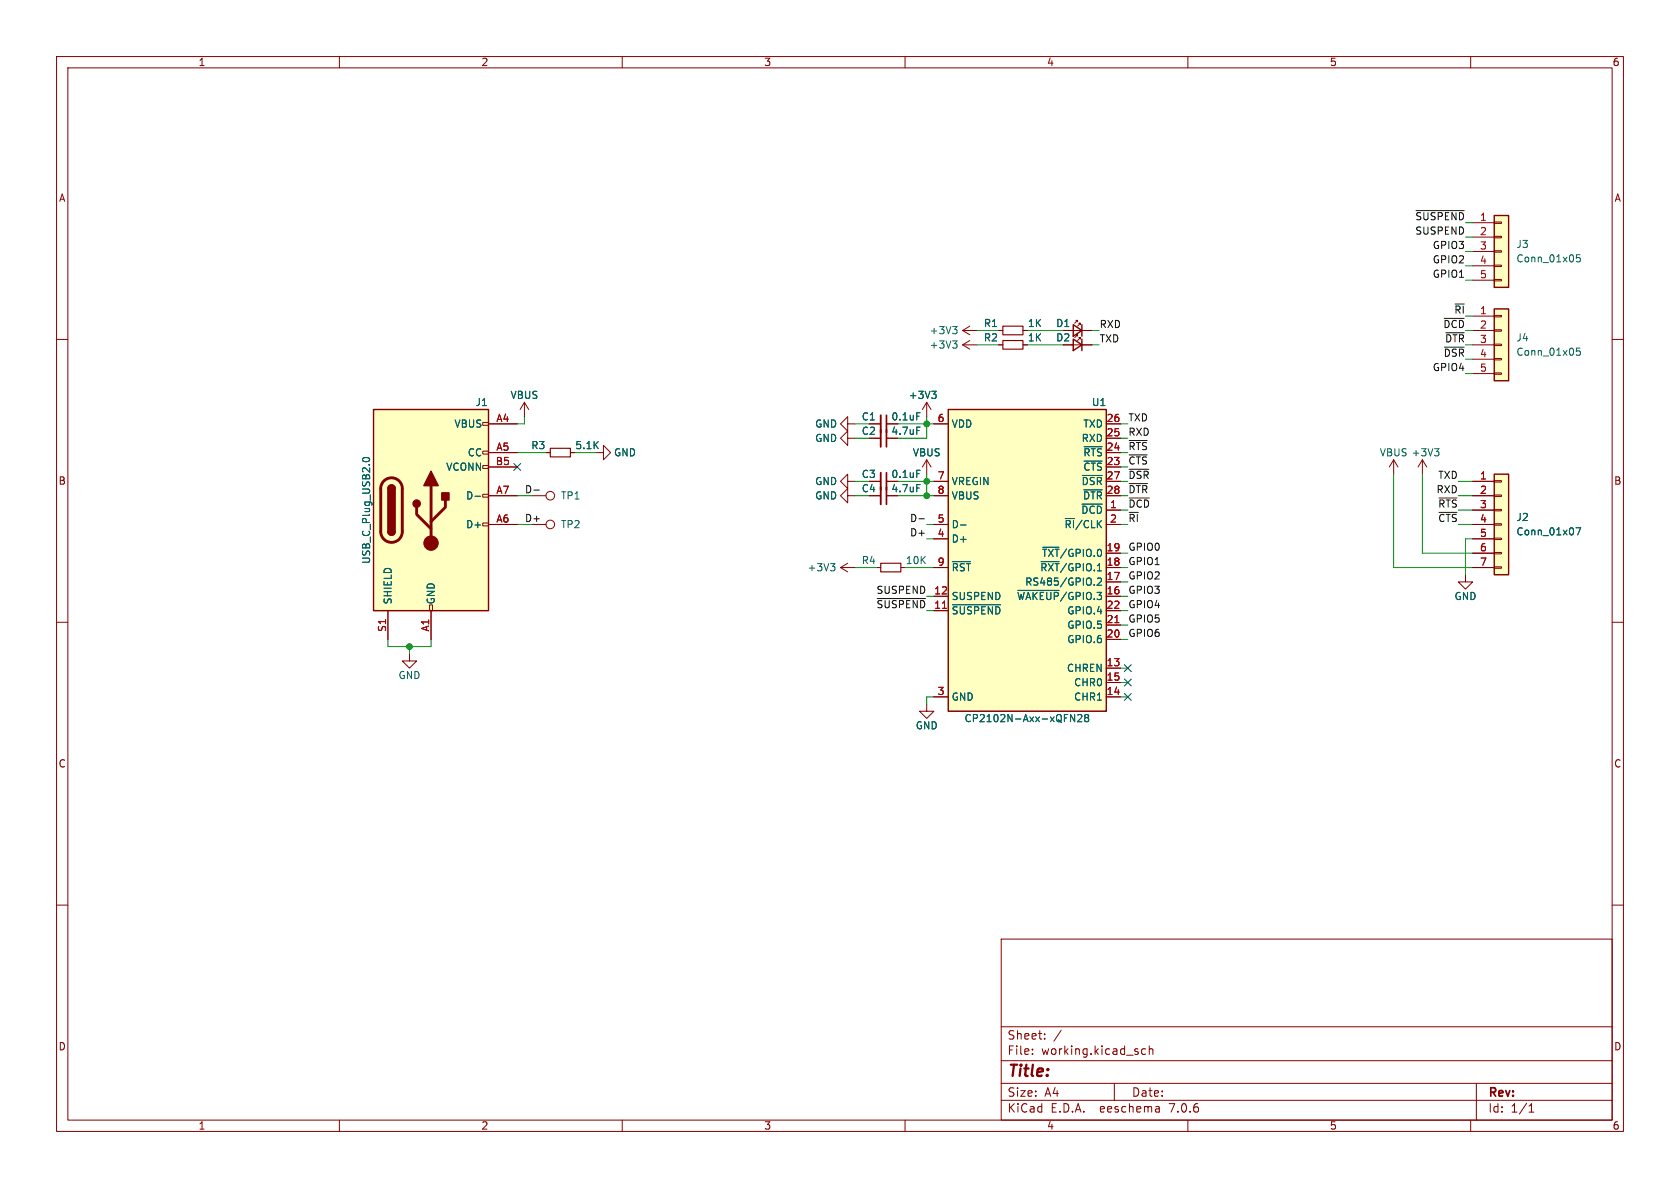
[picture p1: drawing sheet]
<svg xmlns="http://www.w3.org/2000/svg" width="297mm" height="210mm" viewBox="0 0 297 210" stroke-linecap="round" stroke-linejoin="round" font-family="sans-serif">
<g fill="none" stroke="#840000" stroke-width=".18">
<path d="M10 10h277v190h-277zM12 12h273v186h-273zM60 10v2M110 10v2M160 10v2M210 10v2M260 10v2M260.3 39.4h3.9M264.2 39.2h1.2v.3h-1.2zM10 60h2M170.2 58.4h2.5M170.2 58.4l1.2 .8"/>
<path d="M171.4 57.7l-1.2 .7M176.5 58.4h.8M180.8 58.4h.8M188 58.4h5M190.5 59.4v-.2h-.3h.3l-.5 .5M190.5 56.9v-.3h-.3h.3l-.5 .6M191 59.9v-.2h-.2h.2l-.5 .5M191 57.4v-.2h-.2h.2l-.5 .5M260.3 58.4h3.9M260.3 55.9h3.9M260.3 41.9h3.9M260.3 44.5h3.9"/>
<path d="M260.3 47h3.9M260.3 49.5h3.9M264.2 58.3h1.2v.2h-1.2zM264.2 55.8h1.2v.2h-1.2zM264.2 49.4h1.2v.3h-1.2zM264.2 46.9h1.2v.2h-1.2zM264.2 44.3h1.2v.3h-1.2zM264.2 41.8h1.2v.2h-1.2zM285 60h2M85.3 79.8h1.1v.5h-1.1zM85.3 74.7h1.1v.5h-1.1zM86.4 74.9h5"/>
<path d="M92.7 71.1l-.8 1.3M92.7 71.1v2.6M92.7 71.1l.8 1.3M149.9 74.9v-1.2l-1.3 1.2 1.3 1.3v-1.3h1.2M149.9 77.5v-1.3l-1.3 1.3 1.3 1.2v-1.2h1.2M153.7 77.5h2M153.7 74.9h2M156.7 77.5h2M156.7 74.9h2M163.8 71.1l.8 1.3M163.8 71.1v2.6M163.8 71.1l-.7 1.3"/>
<path d="M165.1 74.9h2.5M170.2 61h2.5M170.2 61l1.2 .7M171.4 60.2l-1.2 .8M176.5 61h.8M180.8 61h.8M188 61h5M195.6 77.5h2.5M195.6 74.9h2.5M260.3 61h3.9M260.3 63.5h3.9M260.3 66h3.9"/>
<path d="M264.2 65.9h1.2v.3h-1.2zM264.2 63.4h1.2v.2h-1.2zM264.2 60.8h1.2v.3h-1.2zM85.3 92.5h1.1v.5h-1.1zM85.3 87.4h1.1v.5h-1.1zM85.3 82.3h1.1v.5h-1.1zM86.4 80h5M86.4 92.7h5M86.4 87.6h5M86.4 82.6h5M94 92.7h2.5M94 87.6h2.5"/>
<path d="M96.5 80h.8M100.8 80h.8M105.4 80h1.3v-1.3l1.2 1.3-1.2 1.3v-1.3M149.9 87.6v-1.2l-1.3 1.2 1.3 1.3v-1.3h1.2M149.9 85.1v-1.3l-1.3 1.3 1.3 1.3v-1.3h1.2M149.9 99.6l-1.3 .7M153.7 87.6h2M153.7 85.1h2M156.7 87.6h2M156.7 85.1h2M163.8 81.3v2.5M163.8 81.3l-.7 1.3"/>
<path d="M163.8 81.3l.8 1.3M165.1 92.7h2.5M165.1 87.6h2.5M165.1 85.1h2.5M165.1 95.3h2.5M195.6 80h2.5M195.6 92.7h2.5M195.6 87.6h2.5M195.6 82.6h2.5M195.6 90.2h2.5M195.6 97.8h2.5M195.6 85.1h2.5"/>
<path d="M246.4 81.3l.7 1.3M246.4 81.3v2.5M246.4 81.3l-.8 1.3M251.5 81.3l-.8 1.3M251.5 81.3v2.5M251.5 81.3l.7 1.3M260.3 92.7h3.9M260.3 87.6h3.9M260.3 90.2h3.9M260.3 97.8h3.9M260.3 85.1h3.9M260.3 95.3h3.9"/>
<path d="M264.2 97.7h1.2v.2h-1.2zM264.2 95.1h1.2v.3h-1.2zM264.2 92.6h1.2v.2h-1.2zM264.2 90h1.2v.3h-1.2zM264.2 87.5h1.2v.3h-1.2zM264.2 85h1.2v.2h-1.2zM10 110h2M68.6 108v5M72.4 115.6v1.2h1.3l-1.3 1.3-1.3-1.3h1.3M75.9 106.9h.6v1.1h-.6zM76.2 108v5M148.6 100.3h2.5"/>
<path d="M148.6 100.3l1.3 .8M154.9 100.3h.8M159.3 100.3h.7M165.1 100.3h2.5M165.1 108h2.5M165.1 105.4h2.5M195.6 100.3h2.5M195.6 108h2.5M195.6 105.4h2.5M195.6 118.1h2.5M195.6 102.9h2.5M195.6 113h2.5"/>
<path d="M195.6 110.5h2.5M259.1 101.6v1.3h1.2l-1.2 1.2-1.3-1.2h1.3M260.3 100.3h3.9M264.2 100.2h1.2v.3h-1.2zM285 110h2M163.8 124.5v1.2h1.3l-1.3 1.3-1.2-1.3h1.2M165.1 123.2h2.5M195.6 123.2h2.5M195.6 120.7h2.5M10 160h2M285 160h2M177 166h108v32h-108z"/>
<path d="M60 198v2M110 198v2M160 198v2M177 194.5h108M177 191.5h108M177 187.5h108M177 181.5h108M182.5 186.3v.1M182.5 185.5v.1M184.7 183.6v.1M184.7 182.8v.1M187.6 182.1l-1.3 2"/>
<path d="M197 191.5v3M202.5 185.5l-.4-.1-.3 .3v.4l.2 .2h.5M203.2 185.5l.2-.1 .3 .1 .1 .9M203.2 184.9v1.5M204.9 195.7l.1 .9M205 196.5l-.2 .1M205 196h-.2M210 198v2M260 198v2M261 191.5v6.5M270.3 196.6h.9M270.3 195.5l.4-.4v1.5"/>
<circle cx="97.3" cy="87.6" r=".76"/>
<circle cx="97.3" cy="92.7" r=".76"/>
</g>
<g fill="none" stroke="#006464" stroke-width=".18">
<path d="M168.4 57.7h.8l-.4 .5M168.9 58.2l.3 .3v.3l-.3 .2M279.3 45h-.6v.6l.1-.1 .5 .1 .1 .2-.1 .4-.2 .1-.4-.1M162.1 75.5h.6M162.1 73h.6M164.7 69.2h.8l-.4 .4M165.3 69.6l.2 .3v.3l-.2 .2M168.4 60.3h.8l-.4 .5M168.9 60.8l.3 .2v.3l-.3 .2M191.7 79h3.1M253.6 79.3h.8l-.4 .5M254.2 79.8l.2 .2v.3l-.2 .3"/>
<path d="M279.3 61.5h-.6v.6l.1-.1 .5 .1 .1 .2-.1 .4-.2 .1-.4-.1M64.1 81.1a.75 .75 0 0 1 1.2 .2 .72 .72 0 0 1-1.2-.1zM84 87.7h.9M146.8 99.6h.8l-.4 .5M162.1 83.1h.6M162.1 85.7h.6M168.4 99.3h3.2M169.8 92.8h1M184 99.3h3.2M184.3 96.7h2.9M191.3 89.1h3.5M191.3 84h3.5"/>
<path d="M191.6 86.6h3.2M191.7 81.5h3.1M278.6 93.3h.9l-.6 1.3M147.4 100.1l.2 .3v.3l-.2 .2M168.4 106.9h8.5M179.9 104.4h7.3M193.5 103.3v.1M194 102.3l.5-.1 .2 .3-.8 .9h.8M189.3 126.3l.7 1.3v-1.3M190.5 126.4l.5-.1 .3 .4-.8 .9h.8M192 126.9l-.3-.3 .3-.3h.2l.3 .3-.3 .3M192 126.9l-.3 .2 .1 .4 .2 .1 .3-.1 .2-.2v-.2l-.3-.2"/>
<path d="M192 126.9h.2"/>
</g>
<path d="M177.3 57.7h3.5v1.5h-3.5zM97.3 79.2h3.5v1.6h-3.5zM177.3 60.2h3.5v1.5h-3.5zM155.7 99.6h3.6v1.5h-3.6z" fill="none" stroke="#840000" stroke-width=".2"/>
<path d="M155.7 73.4v5.6M155.7 83.6v5.6" fill="none" stroke="#840000" stroke-width=".33"/>
<path d="M156.7 73.4v5.6M156.7 83.6v5.6" fill="none" stroke="#840000" stroke-width=".3"/>
<path d="M264.2 38.1h2.5v12.7h-2.5zM189.7 59.9l1.6 1.1-1.6 1zM189.7 57.4l1.6 1-1.6 1zM191.3 57.4v2M191.3 59.9v2.1M264.2 54.6h2.5v12.7h-2.5zM66 72.4h20.4v35.6h-20.4zM167.6 72.4h28v53.3h-28zM68.6 94a.64 .64 0 0 0 .6 .6 .64 .64 0 0 0 .6-.6M68.6 86.4a.64 .64 0 0 1 .6-.7 .64 .64 0 0 1 .6 .7M264.2 83.8h2.5v17.8h-2.5z" fill="none" stroke="#840000" stroke-width=".25"/>
<g fill="#ffffc2" stroke="#ffffc2" stroke-width=".18">
<path d="M66 72.4h20.4v35.6h-20.4z"/>
<path d="M167.6 72.4h28v53.3h-28z"/>
<path d="M264.2 83.8h2.5v17.8h-2.5z"/>
<path d="M264.2 54.6h2.5v12.7h-2.5z"/>
<path d="M264.2 38.1h2.5v12.7h-2.5z"/>
</g>
<path d="M67.9 85a1.9 1.9 0 0 1 2-.4 1.9 1.9 0 0 1 1.2 1.8v7.6a1.91 1.91 0 0 1-1.9 1.9 1.91 1.91 0 0 1-1.9-1.9v-7.8l.2-.6zM73.7 89.7v1.2l2.5 2.6M76.2 85.9v10.1M78.7 88.4v1.3l-2.5 2.5" fill="none" stroke="#840000" stroke-width=".51"/>
<g fill="#840000" stroke="#840000" stroke-width=".25">
<path d="M68.6 94h1.2a.64 .64 0 0 1-.6 .6 .64 .64 0 0 1-.6-.6z"/>
<path d="M68.6 86.4h1.2v7.6h-1.2z"/>
<path d="M68.8 85.9a.64 .64 0 0 1 .7-.1 .64 .64 0 0 1 .3 .6h-1.2z"/>
<path d="M76.2 83.3l1.3 2.6h-2.6z"/>
<path d="M78.1 87.1h1.3v1.3h-1.3z"/>
<circle cx="73.7" cy="89" r=".63"/>
</g>
<circle cx="76.2" cy="96" r="1.27" fill="#840000" stroke="#840000" stroke-width=".18"/>
<path d="M166.6 107.5h.7M197.1 110.1h.7" fill="none" stroke="#a90000" stroke-width=".18"/>
<g fill="none" stroke="#0f0f0f" stroke-width=".18">
<path d="M250.3 37.2h8.6M255.3 56.3h3.6M255.6 58.8h3.3M199.6 77.9h3.2M255.4 61.4h3.5M94.4 86.6h1M162.5 91.7h.9M199.6 80.4h3.2M199.6 83h3.5M199.6 85.5h3.3M199.6 88h3.6M254.4 88h3.2"/>
<path d="M254.4 90.6h3.2M155.1 105.8h8.5"/>
</g>
<g fill="none" stroke="#009600" stroke-width=".18">
<path d="M172.7 58.4h3.8M181.6 58.4h6.4M193 58.4h1.3M259.1 41.9h1.2M259.1 44.5h1.2M259.1 47h1.2M259.1 49.5h1.2M92.7 73.7v1.2h-1.3M151.1 74.9h2.6M151.1 77.5h2.6M158.7 74.9h6.4M163.8 73.7v3.8h-5.1"/>
<path d="M172.7 61h3.8M181.6 61h6.4M193 61h1.3M198.1 74.9h1.3M198.1 77.5h1.3M259.1 66h1.2M91.4 92.7h2.6M91.4 87.6h2.6M91.4 80h5.1M101.6 80h3.8M151.1 85.1h2.6M151.1 87.6h2.6"/>
<path d="M158.7 85.1h6.4M158.7 87.6h6.4M163.8 95.3h1.3M163.8 92.7h1.3M163.8 83.8v3.8M198.1 92.7h1.3M198.1 85.1h1.3M198.1 87.6h1.3M198.1 80h1.3M198.1 97.8h1.3M198.1 82.6h1.3M198.1 90.2h1.3"/>
<path d="M246.4 83.8v16.5h13.9M251.5 83.8v14h8.8M257.8 85.1h2.5M257.8 87.6h2.5M260.3 95.3h-1.2v6.3M68.6 113v1.3h7.6v-1.3M72.4 114.3v1.3M151.1 100.3h3.8M160 100.3h5.1M163.8 105.4h1.3M198.1 105.4h1.3M198.1 100.3h1.3"/>
<path d="M198.1 102.9h1.3M198.1 108h1.3M198.1 110.5h1.3M198.1 113h1.3M198.1 118.1h1.3M165.1 123.2h-1.3v1.3M198.1 120.7h1.3M198.1 123.2h1.3"/>
</g>
<path d="M90.8 81.9l1.2 1.3M92 81.9l-1.2 1.3M198.8 117.5l1.2 1.2M200 117.5l-1.2 1.2M198.8 120l1.2 1.3M198.8 122.6l1.2 1.2M200 120l-1.2 1.3M200 122.6l-1.2 1.2" fill="none" stroke="#000084" stroke-width=".18"/>
<g fill="#009600" stroke="#009600" stroke-width=".18">
<circle cx="72.4" cy="114.3" r=".51"/>
<circle cx="163.8" cy="74.9" r=".51"/>
<circle cx="163.8" cy="87.6" r=".51"/>
<circle cx="163.8" cy="85.1" r=".51"/>
</g>
<text font-size="2.8" fill="#840000" x="178" y="190.9">Title:</text>
<g font-size="2.1" fill="#840000">
<text x="178" y="184">Sheet:</text>
<text x="178" y="186.7">File:</text>
<text x="184.1" y="186.7">working.kicad_sch</text>
<text x="178" y="196.9">KiCad</text>
<text x="178" y="194.1">Size:</text>
<text x="184.7" y="194.1">A4</text>
<text x="185.7" y="196.9">E.D.A.</text>
<text x="194.6" y="196.9">eeschema</text>
<text x="200" y="194.1">Date:</text>
<text x="207" y="196.9">7.0.6</text>
<text x="263" y="194.3">Rev:</text>
<text x="263" y="196.9">Id:</text>
<text x="267.1" y="196.9">1/1</text>
</g>
<g font-size="1.8" fill="#840000">
<text x="35" y="11.9">1</text>
<text x="85" y="11.9">2</text>
<text x="135" y="11.9">3</text>
<text x="185" y="11.9">4</text>
<text x="235" y="11.9">5</text>
<text x="285" y="11.9">6</text>
<text x="10.3" y="35.9">A</text>
<text x="285.3" y="35.9">A</text>
<text x="10.3" y="85.9">B</text>
<text x="285.3" y="85.9">B</text>
<text x="10.3" y="135.9">C</text>
<text x="285.3" y="135.9">C</text>
<text x="10.3" y="185.9">D</text>
<text x="285.3" y="185.9">D</text>
<text x="35" y="199.9">1</text>
<text x="85" y="199.9">2</text>
<text x="135" y="199.9">3</text>
<text x="185" y="199.9">4</text>
<text x="235" y="199.9">5</text>
<text x="285" y="199.9">6</text>
</g>
<g font-size="1.8" fill="#009600">
<text x="250.1" y="39">~{SUSPEND} 1</text>
<text x="255.1" y="58.1">~{DCD} 2</text>
<text x="257" y="55.5">~{RI} 1</text>
<text x="255.1" y="63.2">~{DSR} 4</text>
<text x="255.4" y="60.6">~{DTR} 3</text>
<text x="254.2" y="89.8">~{RTS}</text>
<text x="254.2" y="92.4">~{CTS}</text>
<text x="154.9" y="107.6">~{SUSPEND}11</text>
</g>
<g font-size="1.8" fill="#0f0f0f">
<text x="250.1" y="41.6">SUSPEND</text>
<text x="253.2" y="44.1">GPIO3</text>
<text x="253.2" y="46.6">GPIO2</text>
<text x="253.2" y="49.2">GPIO1</text>
<text x="194.3" y="58.1">RXD</text>
<text x="194.3" y="60.6">TXD</text>
<text x="253.2" y="65.7">GPIO4</text>
<text x="199.4" y="74.6">TXD</text>
<text x="199.4" y="77.1">RXD</text>
<text x="199.4" y="79.7">~{RTS}</text>
<text x="199.4" y="82.2">~{CTS}</text>
<text x="92.7" y="87.3">D-</text>
<text x="199.4" y="84.7">~{DSR}</text>
<text x="199.4" y="87.3">~{DTR}</text>
<text x="199.4" y="89.8">~{DCD}</text>
<text x="253.9" y="87.3">RXD</text>
<text x="254.2" y="84.7">TXD</text>
<text x="92.7" y="92.4">D+</text>
<text x="160.8" y="92.4">D-</text>
<text x="160.8" y="94.9">D+</text>
<text x="199.4" y="92.4">~{RI}</text>
<text x="199.4" y="97.4">GPIO0</text>
<text x="199.4" y="100">GPIO1</text>
<text x="154.9" y="105.1">SUSPEND</text>
<text x="199.4" y="105.1">GPIO3</text>
<text x="199.4" y="107.6">GPIO4</text>
<text x="199.4" y="102.5">GPIO2</text>
<text x="199.4" y="110.1">GPIO5</text>
<text x="199.4" y="112.7">GPIO6</text>
</g>
<g font-size="1.8" fill="#a90000">
<text x="261.5" y="41.7">2</text>
<text x="261.5" y="44.2">3</text>
<text x="261.5" y="46.7">4</text>
<text x="261.5" y="49.3">5</text>
<text x="261.5" y="65.8">5</text>
<text x="87.6" y="74.7">A4</text>
<text x="165.7" y="74.7">6</text>
<text x="195.5" y="77.2">25</text>
<text x="195.5" y="74.7">26</text>
<text x="87.6" y="82.3">B5</text>
<text x="87.6" y="79.8">A5</text>
<text x="195.5" y="82.3">23</text>
<text x="195.5" y="79.8">24</text>
<text x="87.6" y="87.4">A7</text>
<text x="165.7" y="84.8">7</text>
<text x="165.7" y="87.4">8</text>
<text x="195.5" y="84.8">27</text>
<text x="195.5" y="87.4">28</text>
<text x="196.1" y="89.9">1</text>
<text x="261.5" y="84.8">1</text>
<text x="261.5" y="87.4">2</text>
<text x="261.5" y="89.9">3</text>
<text x="87.6" y="92.5">A6</text>
<text x="165.7" y="95">4</text>
<text x="165.7" y="92.5">5</text>
<text x="196.1" y="92.5">2</text>
<text x="261.5" y="92.5">4</text>
<text x="261.5" y="95">5</text>
<text x="165.7" y="100.1">9</text>
<text x="195.5" y="100.1">18</text>
<text x="195.5" y="97.5">19</text>
<text x="261.5" y="97.5">6</text>
<text x="261.5" y="100.1">7</text>
<text x="165.1" y="105.2">12</text>
<text x="165.1" y="107.7">11</text>
<text x="195.5" y="105.2">16</text>
<text x="195.5" y="102.6">17</text>
<text x="195.5" y="107.7">22</text>
<text x="68.3" y="111.8" transform="rotate(-90 68.3 111.8)">S1</text>
<text x="75.9" y="111.7" transform="rotate(-90 75.9 111.7)">A1</text>
<text x="195.5" y="112.8">20</text>
<text x="195.5" y="110.2">21</text>
<text x="195.5" y="117.9">13</text>
<text x="165.7" y="122.9">3</text>
<text x="195.5" y="122.9">14</text>
<text x="195.5" y="120.4">15</text>
</g>
<g font-size="1.8" fill="#006464">
<text x="268" y="44">J3</text>
<text x="268" y="46.6">Conn_01x05</text>
<text x="164.3" y="59.3">+3V3</text>
<text x="173.8" y="58">R1</text>
<text x="181.6" y="58">1K</text>
<text x="186.6" y="58">D1</text>
<text x="164.3" y="61.8">+3V3</text>
<text x="173.8" y="60.6">R2</text>
<text x="181.6" y="60.6">1K</text>
<text x="186.6" y="60.6">D2</text>
<text x="268" y="60.6">J4</text>
<text x="268" y="63.1">Conn_01x05</text>
<text x="84" y="72">J1</text>
<text x="90.2" y="70.7">VBUS</text>
<text x="160.6" y="70.7">+3V3</text>
<text x="192.9" y="72">U1</text>
<text x="80.2" y="75.8">VBUS</text>
<text x="144" y="75.8">GND</text>
<text x="152.2" y="77.1">C2</text>
<text x="152.2" y="74.5">C1</text>
<text x="157.5" y="77.1">4.7uF</text>
<text x="157.5" y="74.5">0.1uF</text>
<text x="168.1" y="75.8">VDD</text>
<text x="191.4" y="75.8">TXD</text>
<text x="78.8" y="83.4">VCONN</text>
<text x="82.6" y="80.9">CC</text>
<text x="93.8" y="79.6">R3</text>
<text x="101.6" y="79.6">5.1K</text>
<text x="108.5" y="80.9">GND</text>
<text x="144" y="78.3">GND</text>
<text x="161.3" y="80.9">VBUS</text>
<text x="191.1" y="78.3">RXD</text>
<text x="191.4" y="83.4">~{CTS}</text>
<text x="191.4" y="80.9">~{RTS}</text>
<text x="243.8" y="80.9">VBUS +3V3</text>
<text x="82.3" y="88.5">D-</text>
<text x="99.1" y="88.5">TP1</text>
<text x="144" y="88.5">GND</text>
<text x="144" y="86">GND</text>
<text x="152.2" y="84.7">C3</text>
<text x="152.2" y="87.2">C4</text>
<text x="157.5" y="84.7">0.1uF</text>
<text x="157.5" y="87.2">4.7uF</text>
<text x="168.1" y="86">VREGIN</text>
<text x="168.1" y="88.5">VBUS</text>
<text x="191.1" y="86">~{DSR}</text>
<text x="191.4" y="88.5">~{DTR}</text>
<text x="82.3" y="93.6">D+</text>
<text x="99.1" y="93.6">TP2</text>
<text x="168.1" y="93.6">D-</text>
<text x="188.1" y="93.6">~{RI}/CLK</text>
<text x="191.1" y="91">~{DCD}</text>
<text x="268" y="92.3">J2</text>
<text x="268" y="94.8">Conn_01x07</text>
<text x="65.6" y="99.8" transform="rotate(-90 65.6 99.8)">USB_C_Plug_USB2.0</text>
<text x="142.7" y="101.2">+3V3</text>
<text x="152.2" y="99.9">R4</text>
<text x="160" y="99.9">10K</text>
<text x="168.1" y="96.1">D+</text>
<text x="168.1" y="101.2">~{RST}</text>
<text x="183.8" y="101.2">~{RXT}/GPIO.1</text>
<text x="184.1" y="98.7">~{TXT}/GPIO.0</text>
<text x="69.4" y="106.9" transform="rotate(-90 69.4 106.9)">SHIELD</text>
<text x="77.1" y="106.9" transform="rotate(-90 77.1 106.9)">GND</text>
<text x="168.1" y="106.3">SUSPEND</text>
<text x="179.7" y="106.3">~{WAKEUP}/GPIO.3</text>
<text x="181.1" y="103.7">RS485/GPIO.2</text>
<text x="257" y="106.3">GND</text>
<text x="168.1" y="108.8">~{SUSPEND}</text>
<text x="188.6" y="113.9">GPIO.6</text>
<text x="188.6" y="111.4">GPIO.5</text>
<text x="188.6" y="108.8">GPIO.4</text>
<text x="188.5" y="119">CHREN</text>
<text x="70.4" y="120.2">GND</text>
<text x="168.1" y="124.1">GND</text>
<text x="189.8" y="124.1">CHR1</text>
<text x="189.8" y="121.5">CHR0</text>
<text x="161.8" y="129.1">GND</text>
<text x="170.4" y="127.9">CP2102N-Axx-xQFN28</text>
</g>
</svg>
